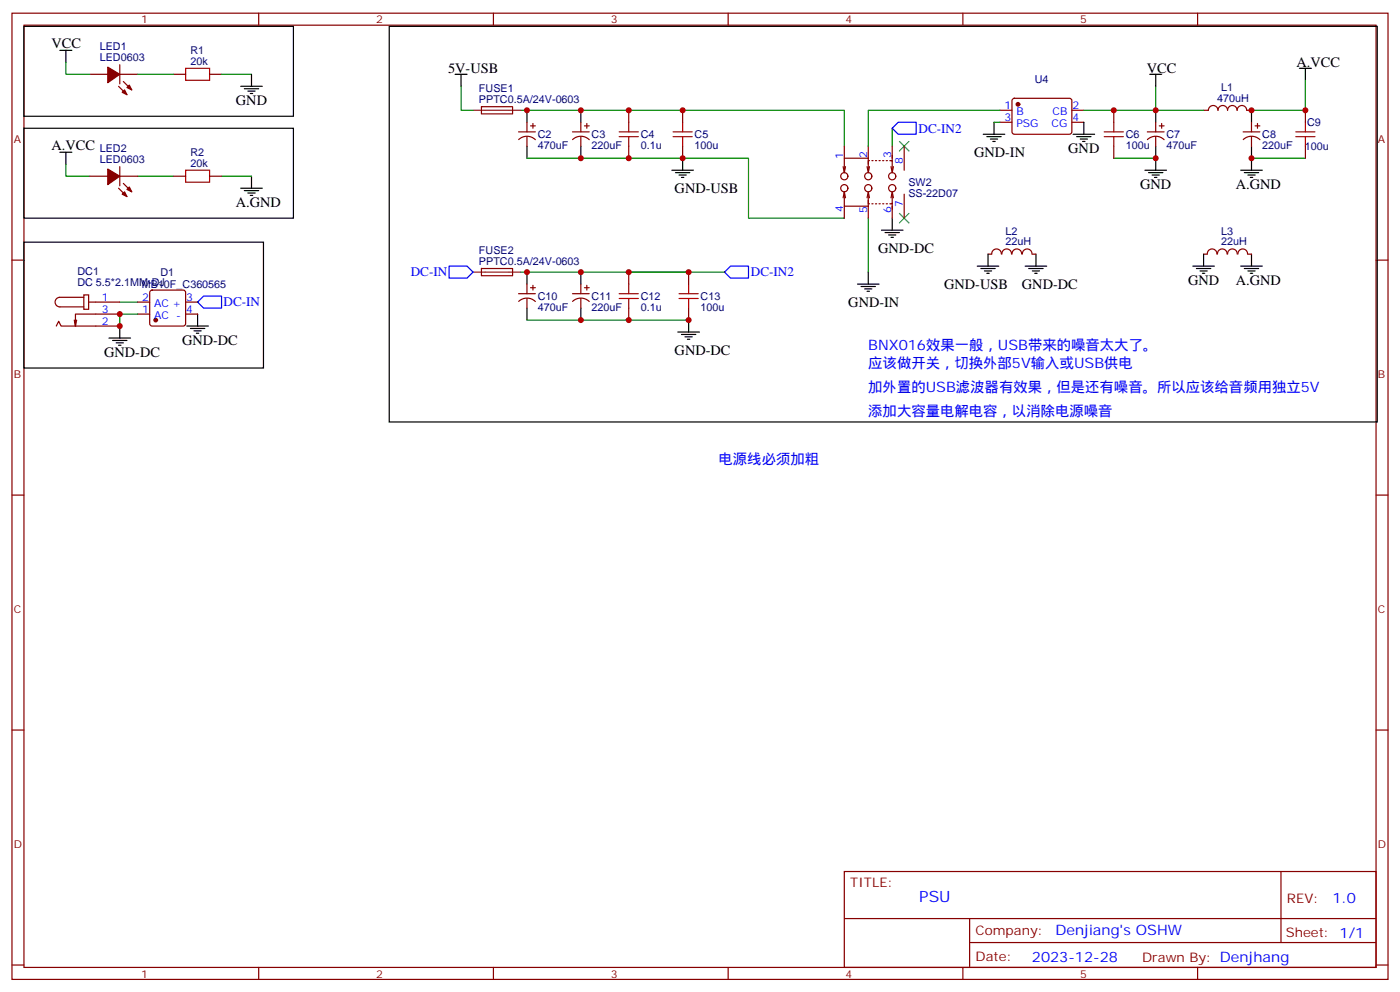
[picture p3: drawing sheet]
<svg xmlns="http://www.w3.org/2000/svg" width="412mm" height="292mm" viewBox="0 0 412 292" stroke-linecap="round" stroke-linejoin="round" font-family="sans-serif">
<g fill="none" stroke="#870000" stroke-width=".35">
<path d="M3.5 3.9h405.4v284.3h-405.4zM7.1 7.4h398.2v277.3h-398.2zM35.3 19.1v5.6M76.2 3.9v3.5M145.3 3.9v3.5M214.5 3.9v3.5M283.6 3.9v3.5M352.8 3.9v3.5M26.5 21.9h5.2M34.9 25.4l2.5 2.5M35.3 21.9h5.3M36.3 24l2.5 2.5"/>
<path d="M51.2 21.9h3.5M61.7 21.9h3.6M141.8 31.4h9.2v2.1h-9.1zM152.8 38.8h4.9M155.2 36v2.8M156.3 37h1.4M157 36.3v1.4M168.6 38.8h5M171.1 36v2.8M172.2 37h1.4M172.9 36.3v1.4M185.2 32.5v3.5"/>
<path d="M201.1 32.5v3.5M294.6 32.5h3.5M294.6 36h3.5M298.3 29.1l.5-.2 16.5 .1 .4 .6v9.5l-.7 .4-16.5-.1-.4-.6v-9.2zM315.7 32.5h3.6M315.7 36h3.6M328.1 32.5v3.5M338 38.8h4.9M340.4 36v2.8M341.5 37h1.4M342.2 36.3v1.4M354.5 32.5l1.5-.1a1.41 1.41 0 0 1 1.4-1.4 1.41 1.41 0 0 1 1.4 1.5 1.41 1.41 0 0 1 1.4-1.5 1.41 1.41 0 0 1 1.4 1.5 1.41 1.41 0 0 1 1.4-1.5 1.41 1.41 0 0 1 1.4 1.5 1.41 1.41 0 0 1 1.4-1.5 1.41 1.41 0 0 1 1.4 1.5h1.5"/>
<path d="M366.2 38.8h4.9M368.7 36v2.8M369.7 37h1.4M370.4 36.3v1.4M384.5 32.5v3.5M26.5 51.9h5.2M34.9 55.4l2.5 2.5M35.3 49v5.7M35.3 51.9h5.3M36.3 54l2.5 2.4M51.2 51.9h3.5M61.7 51.9h3.6"/>
<path d="M152.8 41.1a3.5 3.5 0 0 1 4.9 0M155.2 40.2v2.8M168.7 41.1a3.5 3.5 0 0 1 4.9 0M171.1 40.2v2.8M185.2 43v3.6M201.1 43v3.6M248.4 49l.3 1.8M248.7 56.4v4.3h7.1M248.7 43v3.6M248.7 56.4l.4 1.8M248.7 56.4l-.3 1.8M249.1 49l-.4 1.8"/>
<path d="M255.4 49l.4 1.8 .3-1.8M255.4 58.2l.4-1.8 .3 1.8M255.8 46.6h-7.1v4.2M255.8 57.2v2.8h.3M255.8 43v5.3M255.8 58.9v5.3M256.1 47.3h-.3v2.8M256.8 47.3h.4M256.8 60h.4M257.9 47.3h.3M257.9 60h.3M258.9 47.3h.4"/>
<path d="M258.9 60h.4M260 47.3h.3M260 60h.3M261.1 47.3h.3M261.1 60h.3M262.1 47.3h.7v2.8M262.5 49l.3 1.8 .4-1.8M262.5 58.2l.3-1.8 .4 1.8M262.8 57.2v2.8h-.7M262.8 43v4.4M262.8 59.8v4.4M266.3 43v7.1"/>
<path d="M266.3 57.2v7M328.1 43v3.6M338 41.1a3.5 3.5 0 0 1 4.9 0M340.4 40.2v2.8M366.2 41.1a3.5 3.5 0 0 1 4.9 0M368.7 40.2v2.8M384.5 43v3.6M3.5 76.6h3.6M141.8 79h9.2v2.1h-9.1zM248.7 60.7v3.5M291 74.8h1.1M292.1 74.8a1.41 1.41 0 0 1 1.4-1.5 1.41 1.41 0 0 1 1.5 1.5"/>
<path d="M295.1 74.8a1.41 1.41 0 0 1 1.4-1.5 1.41 1.41 0 0 1 1.4 1.5M298.1 74.8a1.41 1.41 0 0 1 1.4-1.5 1.41 1.41 0 0 1 1.4 1.5M301.2 74.8a1.41 1.41 0 0 1 1.4-1.5 1.41 1.41 0 0 1 1.4 1.5M304.1 74.8h1.1M354.5 74.8h1.1M355.6 74.8a1.41 1.41 0 0 1 1.4-1.5 1.41 1.41 0 0 1 1.5 1.5M358.6 74.8a1.41 1.41 0 0 1 1.4-1.5 1.41 1.41 0 0 1 1.4 1.5M361.6 74.8a1.41 1.41 0 0 1 1.4-1.5 1.41 1.41 0 0 1 1.4 1.5M364.7 74.8a1.41 1.41 0 0 1 1.4-1.5 1.41 1.41 0 0 1 1.4 1.5M367.6 74.8h1.1M405.3 76.6h3.6M16.6 96l.7-1.5 .7 1.5h17.3"/>
<path d="M22.6 94.2l-.4 1.8M24.7 86.8h1.4v4.2h-1.4zM24.7 87.5h-7.1a1.41 1.41 0 0 0-1.4 1.4 1.41 1.41 0 0 0 1.4 1.4h7.1M26.1 88.9h9.2M35.3 92.4h-13.1v3.6l-.3-1.8M40.6 92.4h3.5M40.6 88.9h3.5M44.3 85.6l.5-.2h9.2l.5 .2 .2 .5v9.1l-.3 .5-.4 .3h-9.2l-.5-.3-.2-.5v-9.1zM54.7 92.4h3.5M54.7 88.9h3.5M152.8 86.4h4.9M152.8 88.7a3.5 3.5 0 0 1 4.9 0"/>
<path d="M155.2 83.6v2.8M155.2 87.8v2.9M156.3 84.7h1.4M157 84v1.4M168.6 86.4h5M168.7 88.7a3.5 3.5 0 0 1 4.9 0M171.1 83.6v2.8M171.1 87.8v2.9M172.2 84.7h1.4M172.9 84v1.4M185.2 80.1v3.5M185.2 90.7v3.5"/>
<path d="M202.8 80.1v3.5M202.8 90.7v3.5M3.5 145.7h3.6M405.3 145.7h3.6M3.5 214.8h3.6M405.3 214.8h3.6M248.7 256.5h156.6v28.2h-156.6zM377.3 256.5v20.9M248.7 270.3h156.5M285.6 277.4h119.6M285.6 270.3v14.1M3.5 284h3.6"/>
<path d="M76.2 284.7v3.5M145.3 284.7v3.5M214.5 284.7v3.5M283.6 284.7v3.5M352.8 284.7v3.5M405.3 284h3.6"/>
<circle cx="248.7" cy="51.9" r="1.06"/>
<circle cx="248.7" cy="55.4" r="1.06"/>
<circle cx="255.8" cy="55.4" r="1.06"/>
<circle cx="255.8" cy="51.9" r="1.06"/>
<circle cx="262.8" cy="55.4" r="1.06"/>
<circle cx="262.8" cy="51.9" r="1.06"/>
</g>
<g fill="none" stroke="#000" stroke-width=".35">
<path d="M7.1 7.8h79.3v26.4h-79.3zM17.6 14.8h3.6M19.4 14.8v3.5M114.7 7.8h291v116.4h-291zM7.1 37.7h79.3v26.5h-79.3zM70.9 25.4h6.4M72 26.1h4.2M73 26.8h2.1M73.7 27.5h.7M74.1 21.9v3.5M134.1 21.9h3.5M135.8 21.9v3.5"/>
<path d="M155.2 32.5v3.5M171.1 32.5v3.5M289.6 39.5h6.4M292.8 36v3.5M316.1 39.5h6.3M319.3 36v3.5M338.7 21.9h3.5M340.4 21.9v3.5M340.4 32.5v3.5M368.7 32.5v3.5M382.8 20.1h3.5M384.5 20.1v3.5"/>
<path d="M17.6 44.8h3.6M19.4 44.8v3.5M70.9 55.4h6.4M72 56.1h4.2M73 56.8h2.1M73.7 57.5h.7M74.1 51.9v3.5M155.2 43v3.6M171.1 43v3.6M197.9 50.1h6.4M199 50.8h4.2M200 51.5h2.1"/>
<path d="M200.7 52.2h.7M201.1 46.6v3.5M290.7 40.2h4.2M291.7 40.9h2.2M292.5 41.6h.7M317.1 40.2h4.3M318.2 40.9h2.1M318.9 41.6h.7M337.3 50.1h6.3M338.3 50.8h4.2M339.4 51.5h2.1M340.1 52.2h.7"/>
<path d="M340.4 43v7.1M365.5 50.1h6.3M366.5 50.8h4.3M367.6 51.5h2.1M368.3 52.2h.7M368.7 43v7.1M7.1 71.3h70.5v37h-70.5zM259.6 67.7h6.4M260.7 68.4h4.2M261.8 69.1h2.1M262.5 69.8h.7M262.8 64.2v3.5"/>
<path d="M287.9 78.3h6.3M288.9 79h4.3M290 79.7h2.1M291 74.8v3.5M302 78.3h6.3M303 79h4.3M304.1 79.7h2.1M305.2 74.8v3.5M351.4 78.3h6.3M352.4 79h4.3M353.5 79.7h2.1M354.5 74.8v3.5"/>
<path d="M365.5 78.3h6.3M366.5 79h4.3M367.6 79.7h2.1M368.7 74.8v3.5M32.1 99.5h6.4M35.3 96v3.5M55 96h6.4M56.1 96.7h4.2M57.1 97.4h2.2M57.9 98.1h.7M58.2 92.4v3.6M155.2 80.1v3.5"/>
<path d="M155.2 90.7v3.5M171.1 80.1v3.5M171.1 90.7v3.5M199.7 97.7h6.3M200.7 98.4h4.3M201.8 99.1h2.1M202.5 99.8h.7M202.8 94.2v3.5M252.6 83.6h6.3M253.6 84.3h4.3M254.7 85h2.1M255.4 85.7h.7"/>
<path d="M255.8 80.1v3.5M290.7 80.4h.7M304.8 80.4h.7M354.2 80.4h.7M368.3 80.4h.7M33.2 100.2h4.2M34.2 100.9h2.1M34.9 101.6h.7"/>
</g>
<g fill="none" stroke="#008700" stroke-width=".35">
<path d="M19.4 18.3v3.6h7.1M40.6 21.9h10.6M65.3 21.9h8.8M135.8 25.4v7.1h3.5M153.5 32.5h95.2v10.5M262.8 37.7v5.3M292.8 36h1.8M294.6 32.5h-38.8v10.5M319.3 32.5h35.2M340.4 25.4v7.1M384.5 23.6v8.9h-15.8M19.4 48.3v3.6h7.1"/>
<path d="M40.6 51.9h10.6M65.3 51.9h8.8M155.2 46.6h65.3v17.6h28.2M328.1 46.6h12.3M368.7 46.6h15.8M255.8 64.2v15.9M35.3 88.9h5.3M40.6 92.4h-5.3v3.6M153.5 80.1h59.9M155.2 94.2h47.6"/>
</g>
<path d="M264.6 36h5.3v3.5h-5.3l-1.8-1.8zM132.3 78.3h5.3l1.7 1.8-1.7 1.7h-5.3zM60 87.1h5.3v3.6h-5.3l-1.8-1.8zM213.4 80.1l1.8-1.8h5.3v3.5h-5.3z" fill="none" stroke="#00f" stroke-width=".35"/>
<g fill="#870000" stroke="#870000" stroke-width=".35">
<path d="M31.7 19.8l3.6 2.1-3.6 2.4z"/>
<path d="M36.7 26.5l.7 1.4-1.4-.7z"/>
<path d="M38.1 25l.7 1.5-1.4-.7z"/>
<path d="M31.7 49.7l3.6 2.2-3.6 2.4z"/>
<path d="M36.7 56.4l.7 1.5-1.4-.7z"/>
<path d="M37.4 55.7l.7-.7 .7 1.4z"/>
<circle cx="45.9" cy="94.2" r=".53"/>
<circle cx="299.9" cy="30.7" r=".53"/>
</g>
<path d="M264.9 41.6l2.9 2.8M267.8 41.6l-2.9 2.8M264.9 62.8l2.9 2.8M267.8 62.8l-2.9 2.8" fill="none" stroke="#3c3" stroke-width=".35"/>
<path d="M139.3 32.5h14.2M139.3 80.1h14.2" fill="none" stroke="#8c2424" stroke-width=".35"/>
<g fill="none" stroke="#a10000" stroke-width=".35">
<path d="M54.7 20.1h7v3.5h-7zM182.4 38.8h5.6M185.2 36v2.8M198.3 38.8h5.6M201.1 36v2.8M325.3 38.8h5.6M328.1 36v2.8M381.7 38.8h5.6M384.5 36v2.8M54.7 50.1h7v3.5h-7zM182.4 40.2h5.6M185.2 40.2v2.8"/>
<path d="M198.3 40.2h5.6M201.1 40.2v2.8M325.3 40.2h5.6M328.1 40.2v2.8M381.7 40.2h5.6M384.5 40.2v2.8M182.4 87.8h5.6M182.4 86.4h5.6M185.2 83.6v2.8M185.2 87.8v2.9M200 87.8h5.7M200 86.4h5.7"/>
<path d="M202.8 83.6v2.8M202.8 87.8v2.9"/>
</g>
<g fill="#c00">
<circle cx="171.1" cy="32.5" r=".88"/>
<circle cx="155.2" cy="32.5" r=".88"/>
<circle cx="201.1" cy="32.5" r=".88"/>
<circle cx="185.2" cy="32.5" r=".88"/>
<circle cx="368.7" cy="46.6" r=".88"/>
<circle cx="384.5" cy="32.5" r=".88"/>
<circle cx="368.7" cy="32.5" r=".88"/>
<circle cx="340.4" cy="46.6" r=".88"/>
<circle cx="340.4" cy="32.5" r=".88"/>
<circle cx="328.1" cy="32.5" r=".88"/>
<circle cx="171.1" cy="94.2" r=".88"/>
<circle cx="185.2" cy="94.2" r=".88"/>
<circle cx="171.1" cy="80.1" r=".88"/>
<circle cx="155.2" cy="80.1" r=".88"/>
<circle cx="171.1" cy="46.6" r=".88"/>
<circle cx="185.2" cy="46.6" r=".88"/>
<circle cx="202.8" cy="94.2" r=".88"/>
<circle cx="201.1" cy="46.6" r=".88"/>
<circle cx="202.8" cy="80.1" r=".88"/>
<circle cx="185.2" cy="80.1" r=".88"/>
<circle cx="35.3" cy="96" r=".88"/>
<circle cx="35.3" cy="92.4" r=".88"/>
</g>
<text font-size="4.6" fill="#00f" x="270.8" y="265.5">PSU</text>
<g font-size="4.2">
<text x="15.2" y="14.1">VCC</text>
<text x="132" y="21.5">5V-USB</text>
<text x="337.8" y="21.5">VCC</text>
<text x="381.9" y="19.8">A.VCC</text>
<text x="69.5" y="31">GND</text>
<text x="15.2" y="44.1">A.VCC</text>
<text x="286.9" y="46.3">GND-IN</text>
<text x="314.7" y="45.2">GND</text>
<text x="198.7" y="56.8">GND-USB</text>
<text x="335.8" y="55.7">GND</text>
<text x="364.1" y="55.7">A.GND</text>
<text x="69.5" y="61">A.GND</text>
<text x="258.7" y="74.5">GND-DC</text>
<text x="350" y="84">GND</text>
<text x="364.1" y="84">A.GND</text>
<text x="278.1" y="85">GND-USB</text>
<text x="301" y="85">GND-DC</text>
<text x="249.9" y="90.4">GND-IN</text>
<text x="53.6" y="101.6">GND-DC</text>
<text x="30.7" y="105.1">GND-DC</text>
<text x="198.7" y="104.4">GND-DC</text>
</g>
<g font-size="4.2" fill="#00f">
<text x="255.8" y="103">BNX016效果一般，USB带来的噪音太大了。</text>
<text x="255.8" y="108.3">应该做开关，切换外部5V输入或USB供电</text>
<text x="255.8" y="115.4">加外置的USB滤波器有效果，但是还有噪音。所以应该给音频用独立5V</text>
<text x="255.8" y="122.4">添加大容量电解电容，以消除电源噪音</text>
<text x="211.7" y="136.5">电源线必须加粗</text>
<text x="392.5" y="265.7">1.0</text>
<text x="310.9" y="275.3">Denjiang's OSHW</text>
<text x="304" y="283.1">2023-12-28</text>
</g>
<g font-size="3.9" fill="#00f">
<text x="270.6" y="39">DC-IN2</text>
<text x="121" y="81.3">DC-IN</text>
<text x="221.2" y="81.3">DC-IN2</text>
<text x="65.9" y="90.1">DC-IN</text>
</g>
<g font-size="3.9" fill="#800">
<text x="250.5" y="261.1">TITLE:</text>
<text x="379.1" y="265.7">REV:</text>
<text x="287.4" y="275.3">Company:</text>
<text x="378.7" y="275.9">Sheet: 1/1</text>
<text x="287.4" y="282.9">Date:</text>
<text x="336.4" y="283">Drawn By: Denjhang</text>
</g>
<g font-size="3.2" fill="#800">
<text x="41.6" y="6.9">1</text>
<text x="110.8" y="6.9">2</text>
<text x="179.9" y="6.9">3</text>
<text x="249.1" y="6.9">4</text>
<text x="318.2" y="6.9">5</text>
<text x="4.1" y="42">A</text>
<text x="405.9" y="42">A</text>
<text x="4.1" y="111.1">B</text>
<text x="405.9" y="111.1">B</text>
<text x="4.1" y="180.3">C</text>
<text x="405.9" y="180.3">C</text>
<text x="4.1" y="249.4">D</text>
<text x="405.9" y="249.4">D</text>
<text x="41.6" y="287.7">1</text>
<text x="110.8" y="287.7">2</text>
<text x="179.9" y="287.7">3</text>
<text x="249.1" y="287.7">4</text>
<text x="318.2" y="287.7">5</text>
</g>
<g font-size="3.2" fill="#000080">
<text x="29.4" y="18">LED0603</text>
<text x="29.4" y="14.8">LED1</text>
<text x="56.1" y="15.9">R1</text>
<text x="56.1" y="19.1">20k</text>
<text x="141.1" y="27.1">FUSE1</text>
<text x="304.8" y="24.5">U4</text>
<text x="359.8" y="26.8">L1</text>
<text x="141.1" y="30.3">PPTC0.5A/24V-0603</text>
<text x="358.5" y="30.1">470uH</text>
<text x="158.4" y="40.6">C2</text>
<text x="174.3" y="40.6">C3</text>
<text x="188.7" y="40.6">C4</text>
<text x="204.6" y="40.6">C5</text>
<text x="331.6" y="40.6">C6</text>
<text x="343.6" y="40.6">C7</text>
<text x="371.8" y="40.6">C8</text>
<text x="385" y="37.1">C9</text>
<text x="29.4" y="48">LED0603</text>
<text x="29.4" y="44.8">LED2</text>
<text x="56.1" y="45.9">R2</text>
<text x="158.4" y="43.8">470uF</text>
<text x="174.3" y="43.8">220uF</text>
<text x="188.7" y="43.8">0.1u</text>
<text x="204.6" y="43.9">100u</text>
<text x="331.6" y="43.9">100u</text>
<text x="343.6" y="43.8">470uF</text>
<text x="371.8" y="43.8">220uF</text>
<text x="384.4" y="44.2">100u</text>
<text x="56.1" y="49">20k</text>
<text x="267.6" y="57.9">SS-22D07</text>
<text x="267.6" y="54.8">SW2</text>
<text x="296.2" y="69.2">L2</text>
<text x="359.7" y="69.2">L3</text>
<text x="141.1" y="78">PPTC0.5A/24V-0603</text>
<text x="141.1" y="74.8">FUSE2</text>
<text x="296.2" y="72.2">22uH</text>
<text x="359.7" y="72.2">22uH</text>
<text x="22.8" y="81">DC1</text>
<text x="47.3" y="81.2">D1</text>
<text x="22.8" y="84.2">DC 5.5*2.1MM-DJ</text>
<text x="41.8" y="84.8">MB10F_C360565</text>
<text x="158.4" y="88.3">C10</text>
<text x="174.3" y="88.3">C11</text>
<text x="188.7" y="88.3">C12</text>
<text x="206.4" y="88.3">C13</text>
<text x="158.4" y="91.4">470uF</text>
<text x="174.3" y="91.4">220uF</text>
<text x="188.7" y="91.4">0.1u</text>
<text x="206.4" y="91.5">100u</text>
</g>
<g font-size="3.2" fill="#00f">
<text x="295.9" y="32.1">1</text>
<text x="295.9" y="35.6">3</text>
<text x="299.4" y="33.9">B</text>
<text x="310" y="33.9">CB</text>
<text x="315.9" y="35.6">4</text>
<text x="315.9" y="32.1">2</text>
<text x="299.4" y="37.4">PSG</text>
<text x="309.8" y="37.4">CG</text>
<text x="248.4" y="46.9" transform="rotate(-90 248.4 46.9)">1</text>
<text x="255.4" y="46.6" transform="rotate(-90 255.4 46.6)">2</text>
<text x="262.5" y="46.6" transform="rotate(-90 262.5 46.6)">3</text>
<text x="266" y="48.3" transform="rotate(-90 266 48.3)">8</text>
<text x="248.4" y="62.3" transform="rotate(-90 248.4 62.3)">4</text>
<text x="255.4" y="62.7" transform="rotate(-90 255.4 62.7)">5</text>
<text x="262.5" y="62.7" transform="rotate(-90 262.5 62.7)">6</text>
<text x="266" y="60.9" transform="rotate(-90 266 60.9)">7</text>
<text x="30" y="88.5">1</text>
<text x="41.9" y="88.5">2</text>
<text x="54.9" y="88.5">3</text>
<text x="30" y="95.6">2</text>
<text x="30" y="92.1">3</text>
<text x="41.9" y="92.1">1</text>
<text x="45.4" y="93.8">AC -</text>
<text x="45.4" y="90.3">AC +</text>
<text x="54.9" y="92.1">4</text>
</g>
</svg>
